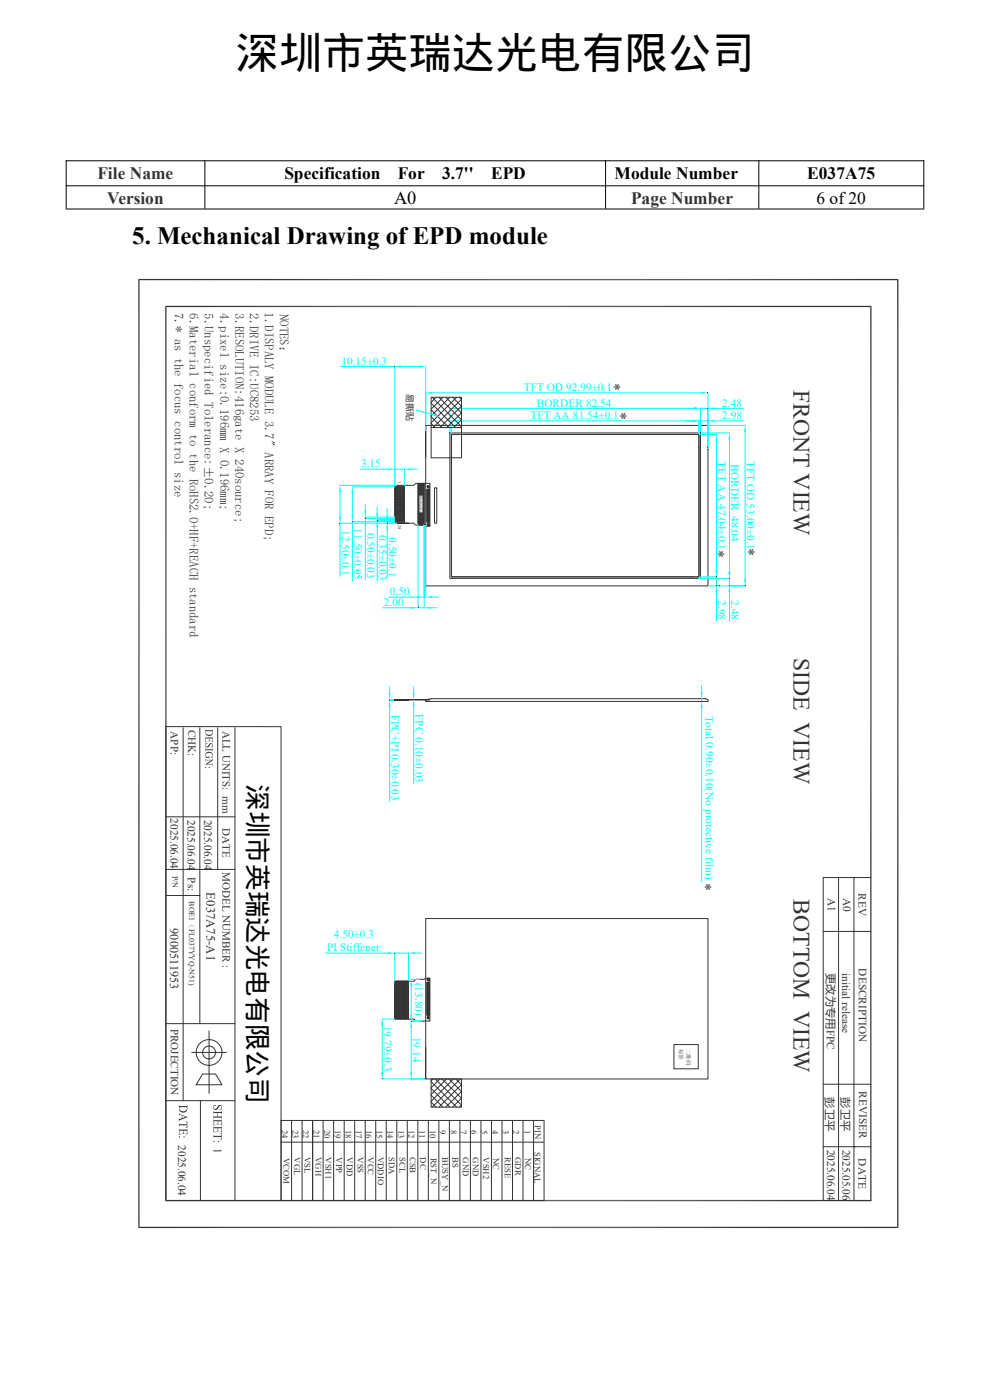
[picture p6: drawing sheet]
<svg xmlns="http://www.w3.org/2000/svg" width="210mm" height="297mm" viewBox="0 0 210 297" stroke-linecap="round" stroke-linejoin="round" font-family="sans-serif">
<path d="M14 34.1h182.1M14 39.4h182.1M14 34v10.3M43.5 34v10.3M128.5 34v10.3M161 34v10.3M196 34v10.3M14 44.3h182.1" fill="none" stroke="#000" stroke-width=".21"/>
<g fill="none" stroke="#333" stroke-width=".21">
<path d="M35.2 154.1l24.4 .1v100.5h-24.4zM38.8 154.4v79.1M46.2 154.4v30M49.8 154.4v100.3M35.2 173.3h14.6M35.2 184.4h14.6M174.6 197.6h10.1M184.7 186.2h-3.6v68.5h3.6M35.2 217.2h14.6M35.2 233.5h14.6M42.5 233.5v21.2M174.6 230h10.1"/>
<path d="M174.6 243.3h10.1"/>
</g>
<path d="M29.3 59.3h161.3M29.5 59.2v201.3M35 65h149.9M35.2 64.9v189.9M184.7 64.9v189.9M35 254.7h149.9M29.3 260.4h161.3" fill="none" stroke="#333" stroke-width=".27"/>
<path d="M190.4 59.2v201.3" fill="none" stroke="#333" stroke-width=".28"/>
<g fill="#333">
<path d="M43.6 155.3a.72 .72 0 0 0 .7 .6 .72 .72 0 0 0 .7-.6l.1 .5a.76 .76 0 0 1-.9 .3 .76 .76 0 0 1-.6-.8z" fill-rule="evenodd"/>
<path d="M43.6 154.7l.2 .2h1.2l.1-.2v1.1l-.1-.7h-1.3l-.1 .6z" fill-rule="evenodd"/>
<path d="M43.6 156.3l.1 .9 .3 .3-.4-.2z" fill-rule="evenodd"/>
<path d="M44.4 156.7l.1 .4 .2 .1h-.6l.2-.1z" fill-rule="evenodd"/>
<path d="M43.6 156.4l1.4 .1 .1-.2-.1 .8v-.4h-.6l-.1 .3v-.3l-.7 .1z" fill-rule="evenodd"/>
<path d="M45.1 156.3v1l-.3 .1 .2-.2z" fill-rule="evenodd"/>
<path d="M43.5 157.7h.6l-.4 .2-.1 .2z" fill-rule="evenodd"/>
<path d="M44.6 158.5l.4-.2 .1-.2 .1 .4z" fill-rule="evenodd"/>
<path d="M43.6 157.8v.3a.37 .37 0 0 0 .5 .3 .37 .37 0 0 0 .2-.5 .44 .44 0 0 1 .7-.2 .44 .44 0 0 1 .1 .7v-.3a.3 .3 0 0 0-.4-.3 .3 .3 0 0 0-.2 .4 .49 .49 0 0 1-.7 .3 .49 .49 0 0 1-.2-.7z" fill-rule="evenodd"/>
<path d="M43.6 158.8l.2 .2 1.2-.1 .1-.1v.6l-.2-.2h-1.2l-.1 .2z" fill-rule="evenodd"/>
<path d="M43.6 160.3l.1 .2h.6l.1-.1v.5l-.2-.1h-.5z" fill-rule="evenodd"/>
<path d="M45.1 160.2v.4z" fill-rule="evenodd"/>
<path d="M44.7 160.7l.3-.2 .2 .2z" fill-rule="evenodd"/>
<path d="M43.7 159.7a.81 .81 0 0 1 1.1-.1 .81 .81 0 0 1 .3 .9 .76 .76 0 0 0-.6-.8 .76 .76 0 0 0-.9 .5v.4l-.1-.5z" fill-rule="evenodd"/>
<path d="M43.6 161l.2 .2h1.1l-1.2 .1-.1 .2z" fill-rule="evenodd"/>
<path d="M43.5 162.2l1.6-1.3v.4l-1.1 .9z" fill-rule="evenodd"/>
<path d="M43.5 162.2l1.5-.1 .1-.1v.4l-.2-.2z" fill-rule="evenodd"/>
<path d="M45.2 234.4l.7 .1-.4 .1-.2 .4z" fill-rule="evenodd"/>
<path d="M46.5 235.3l.4-.1 .1-.3 .1 .5z" fill-rule="evenodd"/>
<path d="M45.3 234.5v.5a.42 .42 0 0 0 .6 .2 .42 .42 0 0 0 .3-.5 .51 .51 0 0 1 .7-.2 .51 .51 0 0 1 .1 .8v-.4a.35 .35 0 0 0-.4-.3 .35 .35 0 0 0-.3 .4 .56 .56 0 0 1-.8 .4 .56 .56 0 0 1-.2-.9z" fill-rule="evenodd"/>
<path d="M45.3 236.6l.1 .2 .7 .1 .1-.8v.8h.7l.2-.3v.7l-.3-.2h-1.4l-.1 .2z" fill-rule="evenodd"/>
<path d="M45.3 235.7l.3 .2h1.3l.2-.2v.6l-.2-.2h-.7l-.1 .8v-.8h-.7l-.1 .2z" fill-rule="evenodd"/>
<path d="M45.3 237.4l.1 1.1 .3 .3-.4-.1z" fill-rule="evenodd"/>
<path d="M46.3 237.9v.5l.2 .1h-.6l.2-.1z" fill-rule="evenodd"/>
<path d="M45.4 237.6l1.4 .1 .2-.2v.8v-.4h-.7l-.1 .3v-.3h-.8v.1z" fill-rule="evenodd"/>
<path d="M47 237.4l.1 1.3h-.4l.3-.2z" fill-rule="evenodd"/>
<path d="M45.3 238.9l.1 1.1 .3 .3-.4-.2z" fill-rule="evenodd"/>
<path d="M46.3 239.4v.5l.2 .1h-.6l.2-.1z" fill-rule="evenodd"/>
<path d="M45.4 239.1h1.5l.1-.1v.8v-.4h-.7l-.1 .3v-.3h-.8v.1z" fill-rule="evenodd"/>
<path d="M47 238.9l.1 1.2-.4 .1 .3-.2z" fill-rule="evenodd"/>
<path d="M45.3 240.7l.2 .3h1.5v.2h-1.6l-.1 .2z" fill-rule="evenodd"/>
<path d="M46.7 240.4h.4v1.3l-.1-.5a.53 .53 0 0 0-.3-.8z" fill-rule="evenodd"/>
<path d="M46.7 241.7l.3-.3 .1 .3z" fill-rule="evenodd"/>
<path d="M38 235.1a.82 .82 0 0 0 .8 .7 .82 .82 0 0 0 .8-.7l.1 .5a.86 .86 0 0 1-1 .4 .86 .86 0 0 1-.7-.9z" fill-rule="evenodd"/>
<path d="M38 234.4l.2 .2h1.4l.1-.2v1.2l-.1-.7h-1.5l-.1 .6z" fill-rule="evenodd"/>
<path d="M38 236.2l1.8 .8-1.1-.3-.1 .5v-.6l-.5-.1-.1 .2z" fill-rule="evenodd"/>
<path d="M38 237.2l.1 .2 .5-.2 .1-.5v.5l.7-.3 .4 .1-1.7 .7-.1 .2z" fill-rule="evenodd"/>
<path d="M38 238.3l.2 .2h1.4v.2l-1.5 .1-.1 .2z" fill-rule="evenodd"/>
<path d="M39.3 238h.4v1.3l-.1-.6a.52 .52 0 0 0-.3-.7z" fill-rule="evenodd"/>
<path d="M39.3 239.3l.3-.3 .1 .3z" fill-rule="evenodd"/>
<path d="M38 239.4l.1 1.1 .3 .3-.4-.1z" fill-rule="evenodd"/>
<path d="M38.9 239.9l.1 .5 .2 .1h-.6l.2-.1z" fill-rule="evenodd"/>
<path d="M38 239.6h1.4l.3-.1-.1 .8v-.4h-.7l-.1 .3v-.3h-.7v.1z" fill-rule="evenodd"/>
<path d="M39.7 239.4v1.3h-.4l.3-.2z" fill-rule="evenodd"/>
<circle cx="45.4" cy="242.2" r=".14"/>
<circle cx="46.4" cy="242.2" r=".14"/>
<circle cx="38.1" cy="241.2" r=".14"/>
<circle cx="39.1" cy="241.2" r=".14"/>
</g>
<g fill="none" stroke="#333" stroke-width=".21">
<path d="M90.3 90.3h59.9v34h-59.9v-34v6.7M95.4 91.8h53.2v30.9h-53.2zM95.8 92.2h52.5v30.2h-52.5zM42.4 154.4v62.8M35.2 190h7.2M44.4 218.7v13.3M40.7 223.3h7.3M43 227.8h2.7l1.4 2.3h-5.5z"/>
<circle cx="44.4" cy="223.3" r="2.75"/>
<circle cx="44.4" cy="223.3" r="1.37"/>
</g>
<path d="M90.3 83.3v8.1M91.7 83.3h57.1M150.2 83.3v6.9" fill="none" stroke="#0ff" stroke-width=".21"/>
<g fill="#0ff">
<path d="M90.3 83.3l1.4-.2v.5z"/>
<path d="M148.8 83.1l1.4 .2-1.4 .3z"/>
</g>
<path d="M95.4 86.6v5.2M96.8 86.6h50.4M148.6 86.6v5.2" fill="none" stroke="#0ff" stroke-width=".21"/>
<g fill="#0ff">
<path d="M95.4 86.6l1.4-.2v.5z"/>
<path d="M147.2 86.4l1.4 .2-1.4 .3z"/>
</g>
<path d="M95.8 89.2v2.9M97.1 89.3h49.8M148.3 89.2v3.2" fill="none" stroke="#0ff" stroke-width=".21"/>
<g fill="#0ff">
<path d="M95.8 89.3l1.3-.2v.4z"/>
<path d="M146.9 89.1l1.4 .2-1.4 .2z"/>
</g>
<path d="M148 92.2h4M152 93.5v27.5M147 122.4h5" fill="none" stroke="#0ff" stroke-width=".21"/>
<g fill="#0ff">
<path d="M152 92.2l.2 1.3h-.4z"/>
<path d="M151.8 121h.4l-.2 1.4z"/>
</g>
<path d="M148.6 91.8h6.2M154.8 93.2v28.1M148 122.7h6.8" fill="none" stroke="#0ff" stroke-width=".21"/>
<g fill="#0ff">
<path d="M154.8 91.8l.2 1.4h-.5z"/>
<path d="M154.5 121.3h.5l-.2 1.4z"/>
</g>
<path d="M150.2 90.3h7.9M158.1 91.6v31.3M150.2 124.3h7.9" fill="none" stroke="#0ff" stroke-width=".21"/>
<g fill="#0ff">
<path d="M158.1 90.3l.2 1.3h-.5z"/>
<path d="M157.8 122.9h.5l-.2 1.4z"/>
</g>
<path d="M152 119.6v1.4M151.9 124.3h.7M152 122.4v1.9M152 125.7v6" fill="none" stroke="#0ff" stroke-width=".21"/>
<g fill="#0ff">
<path d="M151.8 121h.4l-.2 1.4z"/>
<path d="M152 124.3l.2 1.4h-.4z"/>
</g>
<path d="M154.8 120v1.3M154.7 124.3h3.5M154.8 122.7v1.6M154.8 125.7v6" fill="none" stroke="#0ff" stroke-width=".21"/>
<g fill="#0ff">
<path d="M154.5 121.3h.5l-.2 1.4z"/>
<path d="M154.8 124.3l.2 1.4h-.5z"/>
</g>
<path d="M145.5 89.3h1.4M148.3 89.2v5.7M148.3 89.3h1.9M150.2 89.2v6.1M151.6 89.3h6.1" fill="none" stroke="#0ff" stroke-width=".21"/>
<g fill="#0ff">
<path d="M146.9 89.1l1.4 .2-1.4 .2z"/>
<path d="M150.2 89.3l1.4-.2v.4z"/>
</g>
<path d="M145.8 86.6h1.4M148.6 86.6v5.2M148.6 86.6h1.6M150.2 86.6v8.3M151.6 86.6h6.1" fill="none" stroke="#0ff" stroke-width=".21"/>
<g fill="#0ff">
<path d="M147.2 86.4l1.4 .2-1.4 .3z"/>
<path d="M150.2 86.6l1.4-.2v.5z"/>
</g>
<g fill="none" stroke="#333" stroke-width=".21">
<path d="M90.5 103.8l.6 .1zM90.5 103.9l.6 .1h-.6zM90.5 104h.6v.1zM90.5 104.1l.6 .1h-.6zM90.5 104.3h.6v.1zM90.5 104.4l.6 .1h-.6zM90.5 104.6l.6-.1v.1zM90.5 104.6l.6 .1-.6 .1zM90.5 104.8h.6v.1zM90.5 104.9l.6 .1h-.6zM90.5 105.1l.6-.1v.1zM90.5 105.2h.6l-.6 .1z"/>
<path d="M90.5 105.3l.6 .1zM90.5 105.4l.6 .1zM90.5 105.6l.6-.1v.2zM90.5 105.7l.6 .1h-.6zM90.5 105.8h.6v.1zM90.5 105.9l.6 .1h-.6zM90.5 106.1h.6v.1zM90.5 106.2l.6 .1h-.6zM90.5 106.4l.6-.1v.1zM90.5 106.4l.6 .1-.6 .1zM90.5 106.6h.6v.1zM90.5 106.7l.6 .1h-.6z"/>
<path d="M90.5 106.9l.6-.1v.1zM90.5 107h.6zM90.5 107.1l.6 .1zM90.5 107.2l.6 .1h-.6zM90.5 107.4l.6-.1v.2zM90.5 107.5l.6 .1h-.6zM90.5 107.6h.6v.1zM90.5 107.7l.6 .1h-.6zM90.5 107.9h.6v.1zM90.5 108l.6 .1h-.6zM90.5 108.1h.6v.1zM90.5 108.2l.6 .1-.6 .1z"/>
<path d="M90.5 108.4h.6v.1zM90.5 108.5l.6 .1h-.6zM90.5 108.7l.6-.1v.1zM90.5 108.8h.6zM90.5 108.9l.6 .1zM90.5 109l.6 .1h-.6zM90.5 109.2l.6-.1v.2zM90.5 109.3l.6 .1h-.6zM90.5 109.4h.6v.1zM90.5 109.5l.6 .1h-.6zM90.5 109.7h.6v.1zM90.5 109.8l.6 .1h-.6z"/>
<path d="M90.5 109.9h.6v.1zM90.5 110l.6 .1-.6 .1zM90.5 110.2h.6v.1zM90.5 110.3l.6 .1h-.6zM90.5 110.5l.6-.1v.1zM90.5 110.6h.6zM90.5 110.7l.6 .1zM90.6 111.4h.2v.1zM90.6 111.2l.2-.2v.2zM90.6 103.2l.2-.2v.2zM90.6 103.3h.2v.2zM90.9 111.4h.2l-.2 .1z"/>
<path d="M90.9 111l.2 .2h-.2zM90.9 103l.2 .2h-.2zM90.9 103.3h.2l-.2 .2zM149.7 148.2h-58.2l-1.2 .3"/>
</g>
<path d="M148.3 148.8h.6M148.6 148.2h.3M148.8 145.5v1.4M148.8 148.2v.6M148.8 150.2v36.8" fill="none" stroke="#0ff" stroke-width=".21"/>
<g fill="#0ff">
<path d="M148.6 146.9h.5l-.3 1.3z"/>
<path d="M148.8 148.8l.3 1.4h-.5z"/>
</g>
<path d="M95.8 92.2h52.5v30.2h-52.5zM92.2 103.5h.4v7.5h-.4zM149.7 148.2l.5 .3" fill="none" stroke="#333" stroke-width=".21"/>
<path d="M31.5 218.8v.2z" fill="#333"/>
<g fill="none" stroke="#333" stroke-width=".21">
<path d="M83.8 148.4l7.4 .1zM83.8 148.5v.1h2.9v-.1M90.5 215.3h.6v.1zM90.5 215.2l.6 .1h-.6zM90.5 215.1l.6-.1v.1zM90.5 214.9l.6 .1h-.6zM90.5 214.8h.6v.1zM90.5 214.7h.6zM90.5 214.6h.6zM90.5 214.4l.6 .1h-.6zM90.5 214.3h.6v.1zM90.5 214.1l.6 .1-.6 .1z"/>
<path d="M90.5 214h.6v.1zM90.5 213.9l.6 .1h-.6zM90.5 213.8h.6v.1zM90.5 213.6l.6 .1h-.6zM90.5 213.5h.6v.1zM90.5 213.4l.6 .1h-.6zM90.5 213.3l.6-.1v.2zM90.5 213.1l.6 .1h-.6zM90.5 213h.6v.1zM90.5 212.9h.6zM90.5 212.8h.6zM90.5 212.6l.6 .1h-.6z"/>
<path d="M90.5 212.5h.6v.1zM90.5 212.3l.6 .1-.6 .1zM90.5 212.2h.6v.1zM90.5 212.1l.6 .1h-.6zM90.5 212h.6v.1zM90.5 211.8l.6 .1h-.6zM90.5 211.7h.6v.1zM90.5 211.6l.6 .1h-.6zM90.5 211.5l.6-.1v.2zM90.5 211.3l.6 .1zM90.5 211.2l.6 .1zM90.5 211.1h.6z"/>
<path d="M90.5 211l.6-.1v.1zM90.5 210.8l.6 .1h-.6zM90.5 210.7h.6v.1zM90.5 210.5l.6 .1-.6 .1zM90.5 210.4h.6v.1zM90.5 210.3l.6 .1h-.6zM90.5 210.2h.6v.1zM90.5 210l.6 .1h-.6zM90.5 209.9h.6v.1zM90.5 209.8l.6 .1h-.6zM90.5 209.7l.6-.1v.2zM90.5 209.5l.6 .1z"/>
<path d="M90.5 209.4l.6 .1zM90.5 209.3h.6l-.6 .1zM90.5 209.2l.6-.1v.1zM90.5 209l.6 .1h-.6zM90.5 208.9h.6v.1zM90.5 208.7l.6 .1-.6 .1zM90.5 208.6h.6v.1zM90.5 208.5l.6 .1h-.6zM90.5 208.4h.6v.1zM90.6 207.8l.2-.2v.2zM90.6 207.9h.2v.2zM90.6 216h.2v.1z"/>
<path d="M90.8 215.6v.2h-.2zM90.8 214.9h.1M90.8 214.7h.1M90.8 214.4h.1M90.8 214.2h.1M90.8 213.4h.1M90.8 213.1h.1M90.8 212.9h.1M90.8 212.6h.1M90.8 211.6h.1M90.8 211.3h.1M90.8 211.1h.1"/>
<path d="M90.8 210v.1M90.8 209.8h.1M90.8 209.5v.1M90.8 209.3h.1M90.8 208.5h.1M90.8 214.6h.1M90.8 214.3l.1 .1M90.8 214.1h.1M90.8 212.8h.1M90.8 212.5l.1 .1M90.8 211.5h.1M90.8 211h.1"/>
<path d="M90.8 210.7l.1 .1M90.8 210h.1M90.8 209.7h.1M90.8 209.5h.1M90.8 209.2h.1M90.9 207.6l.2 .2h-.2zM90.9 207.9h.2l-.2 .2zM90.9 216h.2l-.2 .1zM90.9 215.6l.2 .2h-.2zM90.3 222.2v6.7v-34h59.9v34h-59.9M91.5 228.9h6.4v6h-6.4zM91.5 229.5l5.4 5.4"/>
<path d="M91.5 230.9l3.9 4M91.5 232.4l2.5 2.5M91.5 233.8l1 1.1M91.9 228.9l-.4 .4M92.3 228.9l5.6 5.6M93.3 228.9l-1.8 1.9M93.8 228.9l4.1 4.1M94.8 228.9l-3.3 3.3M95.2 228.9l2.7 2.6-3.3 3.4M96.2 228.9l-4.7 4.7M96.7 228.9l1.2 1.2-4.8 4.8M97.7 228.9l-6 6"/>
<path d="M97.9 233l-1.9 1.9M97.9 234.4l-.5 .5M143 221.6h5.1v5.1h-5.1z"/>
</g>
<path d="M82.6 148.4h1.1M82.6 148.6h1.1M82.7 145.7v1.4M82.7 148.4v.2M82.7 150v20" fill="none" stroke="#0ff" stroke-width=".21"/>
<g fill="#0ff">
<path d="M82.4 147.1h.5l-.2 1.3z"/>
<path d="M82.7 148.6l.2 1.4h-.5z"/>
</g>
<path d="M87.7 148.4h.2M87.7 148.5h.2M87.7 145.7v1.4M87.7 148.4v.1M87.7 149.9v16.4" fill="none" stroke="#0ff" stroke-width=".21"/>
<g fill="#0ff">
<path d="M87.5 147.1h.5l-.3 1.3z"/>
<path d="M87.7 148.5l.3 1.4h-.5z"/>
</g>
<g fill="none" stroke="#333" stroke-width=".21">
<path d="M91.5 84.3h6.4v12.8h-6.4zM91.5 85.5l5.2 5.2M91.5 87l3.7 3.7M91.5 88.4l2.3 2.3M91.5 89.8l.8 .9M91.5 90.7h6.4M91.7 84.3l6.2 6.2-.2 .2M92.5 84.3l-1 1.1M93.1 84.3l4.8 4.8-1.7 1.6M94 84.3l-2.5 2.5M94.6 84.3l3.3 3.3-3.1 3.1M95.4 84.3l-3.9 3.9"/>
<path d="M96 84.3l1.9 1.9M96.9 84.3l-5.4 5.4M97.4 84.3l.5 .4M97.9 84.7l-6 6M97.9 86.1l-4.6 4.6M59.6 237.7h55.8v17h-55.8zM61.9 237.7v17M64.1 237.7v17M66.3 237.7v17M68.5 237.7v17M70.8 237.7v17M73 237.7v17"/>
<path d="M75.2 237.7v17M77.5 237.7v17M79.7 237.7v17M81.9 237.7v17M84.2 237.7v17M86.4 237.7v17M88.6 237.7v17M90.9 237.7v17M93.1 237.7v17M95.3 237.7v17M97.6 237.7v17M99.8 237.7v17"/>
<path d="M102 237.7v17M104.3 237.7v17M106.5 237.7v17M108.7 237.7v17M110.9 237.7v17M113.2 237.7v17M59.6 242.3h55.8"/>
</g>
<path d="M92.1 87.8l1.3 .6-1.4-.1z" fill="#0ff"/>
<path d="M88.2 87l3.9 1.1M90 111.2v15.5M90.3 111.2v15.5M82.5 126.7h6.1M90 126.7h.3M91.7 126.7h1.3" fill="none" stroke="#0ff" stroke-width=".21"/>
<g fill="none" stroke="#333" stroke-width=".21">
<path d="M83.9 103.5h1.9v.2h-1.9zM83.9 103.8h1.9v.2h-1.9zM83.9 104.1h1.9v.3h-1.9zM83.9 104.5h1.9v.2h-1.9zM83.9 104.8h1.9v.2h-1.9zM83.9 105.1h1.9v.2h-1.9zM83.9 105.4h1.9v.2h-1.9zM83.9 105.7h1.9v.3h-1.9zM83.9 106.1h1.9v.2h-1.9zM83.9 106.4h1.9v.2h-1.9zM83.9 106.7h1.9v.2h-1.9zM83.9 107h1.9v.2h-1.9z"/>
<path d="M83.9 107.3h1.9v.3h-1.9zM83.9 107.7h1.9v.2h-1.9zM83.9 108h1.9v.2h-1.9zM83.9 108.3h1.9v.2h-1.9zM83.9 108.6h1.9v.3h-1.9zM83.9 109h1.9v.2h-1.9zM83.9 109.3h1.9v.2h-1.9zM83.9 109.6h1.9v.2h-1.9zM83.9 109.9h1.9v.2h-1.9zM83.9 110.2h1.9v.3h-1.9zM83.9 103.2l1.7-.1 .2 .1v.2h-1.9zM83.9 110.6h1.9v.2h-1.9z"/>
<path d="M83.9 111l-.1-.1v-7.9h3.9l.6-.5 2.9 .1v9l-.9 .1-.4-.3h-1.6l-.6-.4h-3.8h2.7M88.7 102.5v8.9M88.7 103.1l1.3 1.3-.7 .7M88.7 103.7l1.3 1.3-.3 .2M88.7 104.2l.8 .9M88.7 104.5l.5 .6M88.7 104.8l.2 .3M88.7 105.1l.2 .2M88.7 105.7l.2 .2M88.7 106.3l.2 .2M88.7 107.7l.2 .2M88.7 108.3l.2 .2"/>
<path d="M88.7 108.9l1.3 1.2-1.3 1.3M88.7 109.4l1.3 1.3-.7 .7M88.7 109.7l1.3 1.3-.4 .4M88.7 110.3l1.1 1.1M88.7 110.9l.5 .5M88.7 102.5l1.3 1.3-1.3 1.3M88.9 105.2l-.2 .2 .2 .2M88.9 105.8l-.2 .2 .2 .2M88.9 106.3l-.2 .2 .2 .2M88.9 106.6l-.2 .2 .2 .2M88.9 106.9l-.2 .2 .2 .2M88.9 107.2l-.2 .2 .2 .2"/>
<path d="M88.9 107.8l-.2 .2 .2 .2M88.9 108.3l-.2 .3 .2 .2M88.9 105.5l-.2 .2M88.9 106l-.2 .2M88.9 107.5l-.2 .2M88.9 108.1l-.2 .2M88.9 108.6l-.2 .2M88.9 102.5l-.2 .3 1.3 1.3-1 1M88.9 108.8l1.1 1-1.3 1.3 .2 .3M89 102.5l1 1-1.3 1.3M89 108.8l-.3 .3 1.3 1.3-1 1M89.2 108.8l.8 .8-1.3 1.2"/>
<path d="M89.2 102.5l-.5 .6M89.3 102.5l.7 .7-1.3 1.3M89.3 108.8l-.6 .6M89.5 108.8l.5 .5-1.3 1.3 .8 .8M89.5 102.5l-.8 .9 1.3 1.3M89.6 102.5l.4 .4-1.3 1.3M89.6 108.8l-.9 .9M89.7 105.3l.3 .2-.3 .3M89.7 105.6l.3 .2-.3 .3M89.7 105.8l.3 .3-.3 .3M89.7 106.1l.3 .3-.3 .2M89.7 106.4l.3 .3-.3 .2"/>
<path d="M89.7 106.7l.3 .3-.3 .2M89.7 107l.3 .3-.3 .2M89.7 107.3l.3 .2-.3 .3M89.7 107.6l.3 .2-.3 .3M89.7 107.9l.3 .2-.3 .3M89.7 108.2l.3 .2-.3 .3M89.7 108.4l.3 .3-1.3 1.3 1.3 1.3-.1 .1M89.7 108.7l.3 .3-1.3 1.3M89.8 102.5l-1.1 1.1M89.9 102.5l.1 .1-1.3 1.3 1.3 1.3-.3 .3M90 102.5v8.9M90 104.7l-.4 .4"/>
<path d="M174.6 186.2h6.9M177.9 186.2v68.5"/>
</g>
<g fill="#0ff">
<path d="M90.3 126.7l1.4-.2v.4z"/>
<path d="M88.6 126.5l1.4 .2-1.4 .2z"/>
</g>
<path d="M88.7 111.2v17.8M90 111.2v17.8M81.2 128.9h6.1M88.7 128.9h1.3M91.3 128.9h1.4" fill="none" stroke="#0ff" stroke-width=".21"/>
<g fill="#0ff">
<path d="M90 128.9l1.3-.2v.5z"/>
<path d="M87.3 128.7l1.4 .2-1.4 .3z"/>
</g>
<path d="M76.3 99.5h6.1M83.8 99.5v3.6M83.8 99.5h2M85.8 99.5v3.6M87.2 99.5h1.3" fill="none" stroke="#0ff" stroke-width=".21"/>
<g fill="#0ff">
<path d="M85.8 99.5l1.4-.2v.5z"/>
<path d="M82.4 99.3l1.4 .2-1.4 .3z"/>
</g>
<path d="M72.4 77.8h11.4M83.8 77.7v25.4M85.1 77.8h3.8M90.3 77.7v12.5" fill="none" stroke="#0ff" stroke-width=".21"/>
<g fill="#0ff">
<path d="M88.9 77.5l1.4 .3-1.4 .2z"/>
<path d="M83.8 77.8l1.3-.3v.5z"/>
</g>
<path d="M80 110.2h3.8M80 110.5h3.8M80 107.5v1.4M80 110.2v.3M80 111.8v11.6" fill="none" stroke="#0ff" stroke-width=".21"/>
<g fill="#0ff">
<path d="M79.8 108.9h.4l-.2 1.3z"/>
<path d="M80 110.5l.2 1.3h-.4z"/>
</g>
<path d="M77.4 109.7h6.4M77.4 110h6.4M77.5 107v1.3M77.5 109.7v.3M77.5 111.4v11.5" fill="none" stroke="#0ff" stroke-width=".21"/>
<g fill="#0ff">
<path d="M77.3 108.3h.4l-.2 1.4z"/>
<path d="M77.5 110l.2 1.4h-.4z"/>
</g>
<path d="M74.7 103.3h9.1M74.7 110.7h9.1M74.8 104.6v4.7M74.8 110.7v12.6" fill="none" stroke="#0ff" stroke-width=".21"/>
<g fill="#0ff">
<path d="M74.8 103.3l.2 1.3h-.5z"/>
<path d="M74.5 109.3h.5l-.2 1.4z"/>
</g>
<path d="M72.1 103h12.1M72.1 111h12.1M72.1 104.3v5.3M72.1 111v11.2" fill="none" stroke="#0ff" stroke-width=".21"/>
<g fill="#0ff">
<path d="M72.1 103l.2 1.3h-.4z"/>
<path d="M71.9 109.6h.4l-.2 1.4z"/>
</g>
<path d="M82.1 110.7h1.7M82.1 111h2.1M82.1 107.9v1.4M82.1 110.7v.3M82.1 112.4v10.2" fill="none" stroke="#0ff" stroke-width=".21"/>
<g fill="#0ff">
<path d="M81.9 109.3h.5l-.3 1.4z"/>
<path d="M82.1 111l.3 1.4h-.5z"/>
</g>
<path d="M83.9 208.2l-.1 .1v7.9h3.9l.6 .4h2.9v-9.1h-.9l-.4 .3h-1.6l-.6 .4h-3.8h2.7" fill="none" stroke="#333" stroke-width=".21"/>
<path d="M87.2 216.6h2.4M87.2 218v9.5M87.2 228.9h3" fill="none" stroke="#0ff" stroke-width=".21"/>
<g fill="#0ff">
<path d="M87.2 216.6l.2 1.4h-.4z"/>
<path d="M87 227.5h.4l-.2 1.4z"/>
</g>
<path d="M81 216.2h3.9M81.1 217.6v9.9M81 228.9h9.2" fill="none" stroke="#0ff" stroke-width=".21"/>
<g fill="#0ff">
<path d="M81.1 216.2l.2 1.4h-.4z"/>
<path d="M80.9 227.5h.4l-.2 1.4z"/>
</g>
<path d="M87.2 207.8h1.8M87.2 216.6h2.4M87.2 209.1v6.2" fill="none" stroke="#0ff" stroke-width=".21"/>
<g fill="#0ff">
<path d="M87.2 207.8l.2 1.3h-.4z"/>
<path d="M87 215.3h.4l-.2 1.3z"/>
</g>
<path d="M86.7 208.2v8" fill="none" stroke="#333" stroke-width=".21"/>
<path d="M69.1 202.2h13.3M83.8 202.1v6.9M83.8 202.2h2.9M86.7 202.1v7.2M88 202.2h1.4" fill="none" stroke="#0ff" stroke-width=".21"/>
<g fill="#0ff">
<path d="M86.7 202.2l1.3-.2v.4z"/>
<path d="M82.4 202l1.4 .2-1.4 .2z"/>
</g>
<g fill="none" stroke="#333" stroke-width=".21">
<path d="M90.3 148.5v.3h59.9v-.3M174.6 186.2v68.5M83.8 209.4l1.1-1.2 1.8 1.7M83.8 208.8l.6-.6 2.3 2.2M83.8 208.5l.3-.3 2.6 2.5M83.8 208.4l2.9 2.9M83.8 208.7l2.9 2.9M83.8 209l2.9 2.9M83.8 209.3l2.9 2.9M83.8 209.6l2.9 2.9M83.8 209.9l2.9 2.9M83.8 210.2l2.9 2.8"/>
<path d="M83.8 210.4l2.9 2.9M83.8 210.7l2.9 2.9M83.8 211l2.9 2.9M83.8 211.3l2.9 2.9M83.8 211.6l2.9 2.9M83.8 211.9l2.9 2.9M83.8 212.2l2.9 2.9M83.8 212.5l2.9 2.8M83.8 212.7l2.9 2.9M83.8 213l2.9 2.9M83.8 213.3l2.8 2.9M83.8 213.6l2.6 2.6"/>
<path d="M83.8 213.9l2.3 2.3M83.8 214.2l2 2M83.8 214.5l1.7 1.7M83.8 214.8l1.4 1.4M83.8 215l1.1 1.2M83.8 215.3l.8 .9M83.8 215.6l.5 .6M83.8 215.9l.2 .3M83.8 208.2l2.9 2.8M84.7 208.2l2 2M84.7 208.2l-.9 .9M85.2 208.2l1.5 1.4"/>
<path d="M85.3 208.2l-1.5 1.5M85.8 208.2l-2 2M86.4 208.2l.3 .2M86.4 208.2l-2.6 2.6M86.7 208.7l-.6-.5-2.3 2.3M86.7 209l-.9-.8v8M86.7 209.3l-1.2-1.1-1.7 1.8M86.7 208.2l-2.9 2.9M86.7 208.5l-2.9 2.9M86.7 208.8l-2.9 2.9M86.7 209.1l-2.9 2.9M86.7 209.4l-2.9 2.9"/>
<path d="M86.7 209.7l-2.9 2.8M86.7 209.9l-2.9 2.9M86.7 210.2l-2.9 2.9M86.7 210.5l-2.9 2.9M86.7 210.8l-2.9 2.9M86.7 211.1l-2.9 2.9M86.7 211.4l-2.9 2.9M86.7 211.7l-2.9 2.9M86.7 212l-2.9 2.9M86.7 212.3l-2.9 2.8M86.7 212.5l-2.9 2.9M86.7 212.8l-2.9 2.9"/>
<path d="M86.7 213.1l-2.9 2.9M86.7 213.4l-2.8 2.8M86.7 213.7l-2.5 2.5M86.7 214l-2.3 2.2M86.7 214.3l-2 1.9M86.7 214.6l-1.7 1.6M86.7 214.9l-1.4 1.3M86.7 215.1l-1.1 1.1M86.7 215.4l-.8 .8M86.7 215.7l-.5 .5M86.7 216l-.2 .2"/>
</g>
<text font-size="9.2" x="50" y="14.4">深圳市英瑞达光电有限公司</text>
<text font-size="5.6" x="52.6" y="166.3" transform="rotate(90 52.6 166.3)">深圳市英瑞达光电有限公司</text>
<text font-size="5.3" x="28" y="51.8">5. Mechanical Drawing ofEPD module</text>
<g font-size="5" fill="#333">
<text x="168.4" y="82.7" transform="rotate(90 168.4 82.7)">FRONT VIEW</text>
<text x="168.3" y="139.6" transform="rotate(90 168.3 139.6)">SIDE VIEW</text>
<text x="168.3" y="190.8" transform="rotate(90 168.3 190.8)">BOTTOM VIEW</text>
</g>
<text font-size="3.9" x="83.6" y="43.3">A0</text>
<g font-size="3.7" fill="#333">
<text x="20.7" y="38.1">File Name</text>
<text x="22.7" y="43.2">Version</text>
<text x="133.9" y="43.2">Page Number</text>
</g>
<g font-size="3.7">
<text x="60.3" y="38.1">Specification</text>
<text x="84.4" y="38.1">For</text>
<text x="93.8" y="38.1">3.7''</text>
<text x="104.2" y="38.1">EPD</text>
<text x="130.4" y="38.1">Module Number</text>
<text x="171.2" y="38.1">E037A75</text>
<text x="173.2" y="43.2">6 of20</text>
</g>
<g font-size="3.4" fill="#333">
<text x="129.2" y="81.4" transform="rotate(90 129.2 81.4)">*</text>
<text x="130.6" y="87.4" transform="rotate(90 130.6 87.4)">*</text>
<text x="151.3" y="116.7" transform="rotate(90 151.3 116.7)">*</text>
<text x="157.7" y="116.3" transform="rotate(90 157.7 116.3)">*</text>
<text x="148.5" y="187.4" transform="rotate(90 148.5 187.4)">*</text>
</g>
<g font-size="2.7" fill="#333">
<text x="37" y="66.4" transform="rotate(90 37 66.4)">7.* as the focus control size</text>
<text x="40.2" y="66.5" transform="rotate(90 40.2 66.5)">6.Material conform to the RoHS2.0+HF+REACH standard</text>
<text x="43.4" y="66.4" transform="rotate(90 43.4 66.4)">5.Unspecified Tolerance:±0.20;</text>
<text x="46.7" y="66.5" transform="rotate(90 46.7 66.5)">4.pixel size:0.196mm X 0.196mm;</text>
<text x="49.9" y="66.4" transform="rotate(90 49.9 66.4)">3.RESOLUTION:416gate X 240source;</text>
<text x="53" y="66.5" transform="rotate(90 53 66.5)">2.DRIVE IC:UC8253</text>
<text x="56.2" y="66.3" transform="rotate(90 56.2 66.3)">1.DISPALY MODULE 3.7&quot; ARRAY FOR EPD;</text>
<text x="59.4" y="66.6" transform="rotate(90 59.4 66.6)">NOTES：</text>
<text x="43.8" y="189.3" transform="rotate(90 43.8 189.3)">E037A75-A1</text>
</g>
<text font-size="2.6" fill="#333" x="36.1" y="196.9" transform="rotate(90 36.1 196.9)">9000511953</text>
<g font-size="2.4" fill="#0ff">
<text x="72.4" y="77.4">10.15±0.3</text>
<text x="111.1" y="83">TFT OD 92.99±0.1</text>
<text x="112.5" y="88.9">TFT AA 81.54±0.1</text>
<text x="113.9" y="86.3">BORDER 82.54</text>
<text x="153.2" y="88.9">2.98</text>
<text x="153.2" y="86.3">2.48</text>
<text x="76.6" y="99.2">3.15</text>
<text x="152.3" y="97.9" transform="rotate(90 152.3 97.9)">TFT AA 47.04±0.1</text>
<text x="155.1" y="98.5" transform="rotate(90 155.1 98.5)">BORDER 48.04</text>
<text x="158.4" y="97.8" transform="rotate(90 158.4 97.8)">TFT OD 53.00±0.1</text>
<text x="72.5" y="112.4" transform="rotate(90 72.5 112.4)">12.50±0.1</text>
<text x="75.1" y="112.1" transform="rotate(90 75.1 112.1)">11.50±0.05</text>
<text x="77.9" y="113" transform="rotate(90 77.9 113)">0.50±0.03</text>
<text x="80.4" y="113.4" transform="rotate(90 80.4 113.4)">0.35±0.03</text>
<text x="82.5" y="114" transform="rotate(90 82.5 114)">0.50±0.1</text>
<text x="81.4" y="128.6">2.00</text>
<text x="82.7" y="126.3">0.50</text>
<text x="152.3" y="127.3" transform="rotate(90 152.3 127.3)">2.98</text>
<text x="155.1" y="127.3" transform="rotate(90 155.1 127.3)">2.48</text>
<text x="83" y="151.6" transform="rotate(90 83 151.6)">FPC+PI 0.30±0.03</text>
<text x="88.1" y="151.5" transform="rotate(90 88.1 151.5)">FPC 0.10±0.03</text>
<text x="149.7" y="151.8" transform="rotate(90 149.7 151.8)">Total 0.90±0.10(No protective film)</text>
<text x="69.4" y="201.8">PI Stiffener</text>
<text x="70.8" y="199">4.50±0.3</text>
<text x="88.1" y="208.5" transform="rotate(90 88.1 208.5)">(13.80)</text>
<text x="81.4" y="217.6" transform="rotate(90 81.4 217.6)">19.79±0.3</text>
<text x="87.6" y="219.9" transform="rotate(90 87.6 219.9)">19.14</text>
</g>
<g font-size="2.4" fill="#333">
<text x="36.1" y="173.6" transform="rotate(90 36.1 173.6)">2025.06.04</text>
<text x="39.8" y="174" transform="rotate(90 39.8 174)">2025.06.04</text>
<text x="43.3" y="173.9" transform="rotate(90 43.3 173.9)">2025.06.04</text>
<text x="47.2" y="185" transform="rotate(90 47.2 185)">MODEL NUMBER :</text>
<text x="39.9" y="186.1" transform="rotate(90 39.9 186.1)">Ps:</text>
<text x="175.6" y="190.5" transform="rotate(90 175.6 190.5)">A1</text>
<text x="178.9" y="190.4" transform="rotate(90 178.9 190.4)">A0</text>
<text x="182.1" y="189.5" transform="rotate(90 182.1 189.5)">REV</text>
<text x="175.4" y="206.4" transform="rotate(90 175.4 206.4)">更改为专用FPC</text>
<text x="178.6" y="206.4" transform="rotate(90 178.6 206.4)">initial release</text>
<text x="182.2" y="205.4" transform="rotate(90 182.2 205.4)">DESCRIPTION</text>
<text x="175.2" y="232.8" transform="rotate(90 175.2 232.8)">彭卫平</text>
<text x="178.5" y="232.8" transform="rotate(90 178.5 232.8)">彭卫平</text>
<text x="182.3" y="231.5" transform="rotate(90 182.3 231.5)">REVISER</text>
<text x="37.8" y="243" transform="rotate(90 37.8 243)">2025.06.04</text>
<text x="45.4" y="243.5" transform="rotate(90 45.4 243.5)">1</text>
<text x="175.5" y="243.9" transform="rotate(90 175.5 243.9)">2025.06.04</text>
<text x="178.7" y="243.9" transform="rotate(90 178.7 243.9)">2025.05.06</text>
<text x="182.1" y="245.8" transform="rotate(90 182.1 245.8)">DATE</text>
</g>
<g font-size="2.3" fill="#333">
<text x="36.2" y="155.2" transform="rotate(90 36.2 155.2)">APP:</text>
<text x="39.9" y="154.8" transform="rotate(90 39.9 154.8)">CHK:</text>
<text x="47.2" y="155" transform="rotate(90 47.2 155)">ALL UNITS: mm</text>
<text x="43.6" y="162.5" transform="rotate(90 43.6 162.5)">:</text>
<text x="47.2" y="175.7" transform="rotate(90 47.2 175.7)">DATE</text>
<text x="36.2" y="218.3" transform="rotate(90 36.2 218.3)">PROJECTION</text>
</g>
<text font-size="1.9" fill="#333" x="86.3" y="83.6" transform="rotate(90 86.3 83.6)">易撕贴</text>
<g font-size="1.8" fill="#333">
<text x="59.8" y="239.6" transform="rotate(90 59.8 239.6)">24</text>
<text x="62" y="239.6" transform="rotate(90 62 239.6)">23</text>
<text x="64.3" y="239.6" transform="rotate(90 64.3 239.6)">22</text>
<text x="66.5" y="239.6" transform="rotate(90 66.5 239.6)">21</text>
<text x="68.8" y="239.6" transform="rotate(90 68.8 239.6)">20</text>
<text x="71" y="239.6" transform="rotate(90 71 239.6)">19</text>
<text x="73.3" y="239.6" transform="rotate(90 73.3 239.6)">18</text>
<text x="75.5" y="239.6" transform="rotate(90 75.5 239.6)">17</text>
<text x="77.6" y="239.6" transform="rotate(90 77.6 239.6)">16</text>
<text x="79.9" y="239.6" transform="rotate(90 79.9 239.6)">15</text>
<text x="82.1" y="239.6" transform="rotate(90 82.1 239.6)">14</text>
<text x="84.5" y="239.6" transform="rotate(90 84.5 239.6)">13</text>
<text x="86.7" y="239.6" transform="rotate(90 86.7 239.6)">12</text>
<text x="88.9" y="239.6" transform="rotate(90 88.9 239.6)">11</text>
<text x="91.2" y="239.6" transform="rotate(90 91.2 239.6)">10</text>
<text x="93.3" y="239.6" transform="rotate(90 93.3 239.6)">9</text>
<text x="95.7" y="239.6" transform="rotate(90 95.7 239.6)">8</text>
<text x="97.7" y="239.6" transform="rotate(90 97.7 239.6)">7</text>
<text x="100" y="239.6" transform="rotate(90 100 239.6)">6</text>
<text x="102.1" y="239.6" transform="rotate(90 102.1 239.6)">5</text>
<text x="104.4" y="239.6" transform="rotate(90 104.4 239.6)">4</text>
<text x="106.6" y="239.6" transform="rotate(90 106.6 239.6)">3</text>
<text x="108.9" y="239.6" transform="rotate(90 108.9 239.6)">2</text>
<text x="111.3" y="239.6" transform="rotate(90 111.3 239.6)">1</text>
<text x="113.5" y="238.7" transform="rotate(90 113.5 238.7)">PIN</text>
<text x="60.1" y="245.6" transform="rotate(90 60.1 245.6)">VCOM</text>
<text x="62.4" y="245.5" transform="rotate(90 62.4 245.5)">VGL</text>
<text x="64.6" y="245.5" transform="rotate(90 64.6 245.5)">VSL</text>
<text x="66.9" y="245.5" transform="rotate(90 66.9 245.5)">VGH</text>
<text x="69" y="245.5" transform="rotate(90 69 245.5)">VSH1</text>
<text x="71.3" y="245.5" transform="rotate(90 71.3 245.5)">VPP</text>
<text x="73.6" y="245.5" transform="rotate(90 73.6 245.5)">VDD</text>
<text x="75.8" y="245.5" transform="rotate(90 75.8 245.5)">VSS</text>
<text x="78" y="245.5" transform="rotate(90 78 245.5)">VCC</text>
<text x="80.1" y="245.4" transform="rotate(90 80.1 245.4)">VDDIO</text>
<text x="82.5" y="245.5" transform="rotate(90 82.5 245.5)">SDA</text>
<text x="84.7" y="245.4" transform="rotate(90 84.7 245.4)">SCL</text>
<text x="86.9" y="245.4" transform="rotate(90 86.9 245.4)">CSB</text>
<text x="89.1" y="245.5" transform="rotate(90 89.1 245.5)">DC</text>
<text x="91.4" y="245.6" transform="rotate(90 91.4 245.6)">RST_N</text>
<text x="93.8" y="245.5" transform="rotate(90 93.8 245.5)">BUSY_N</text>
<text x="96" y="245.6" transform="rotate(90 96 245.6)">BS</text>
<text x="98.2" y="245.5" transform="rotate(90 98.2 245.5)">GND</text>
<text x="100.3" y="245.5" transform="rotate(90 100.3 245.5)">GND</text>
<text x="102.5" y="245.5" transform="rotate(90 102.5 245.5)">VSH2</text>
<text x="104.6" y="245.6" transform="rotate(90 104.6 245.6)">NC</text>
<text x="107.1" y="245.4" transform="rotate(90 107.1 245.4)">RESE</text>
<text x="109.3" y="245.5" transform="rotate(90 109.3 245.5)">GDR</text>
<text x="111.4" y="245.6" transform="rotate(90 111.4 245.6)">NC</text>
<text x="113.4" y="244.3" transform="rotate(90 113.4 244.3)">SIGNAL</text>
</g>
<g font-size="1.7" fill="#333">
<text x="36.6" y="185.8" transform="rotate(90 36.6 185.8)">P/N</text>
<text x="40.2" y="191.2" transform="rotate(90 40.2 191.2)">BOE1（FL037YYQ-N51)</text>
</g>
<g font-size="1.2" fill="#333">
<text x="144.1" y="222.5" transform="rotate(90 144.1 222.5)">标签</text>
<text x="145.6" y="222.5" transform="rotate(90 145.6 222.5)">二维码</text>
</g>
<g font-size=".9" fill="#333">
<text x="84.4" y="102" transform="rotate(90 84.4 102)">1</text>
<text x="84.4" y="111.3" transform="rotate(90 84.4 111.3)">24</text>
</g>
<text font-size=".7" fill="#333" x="89.1" y="105.2" transform="rotate(90 89.1 105.2)">Bending area</text>
</svg>
